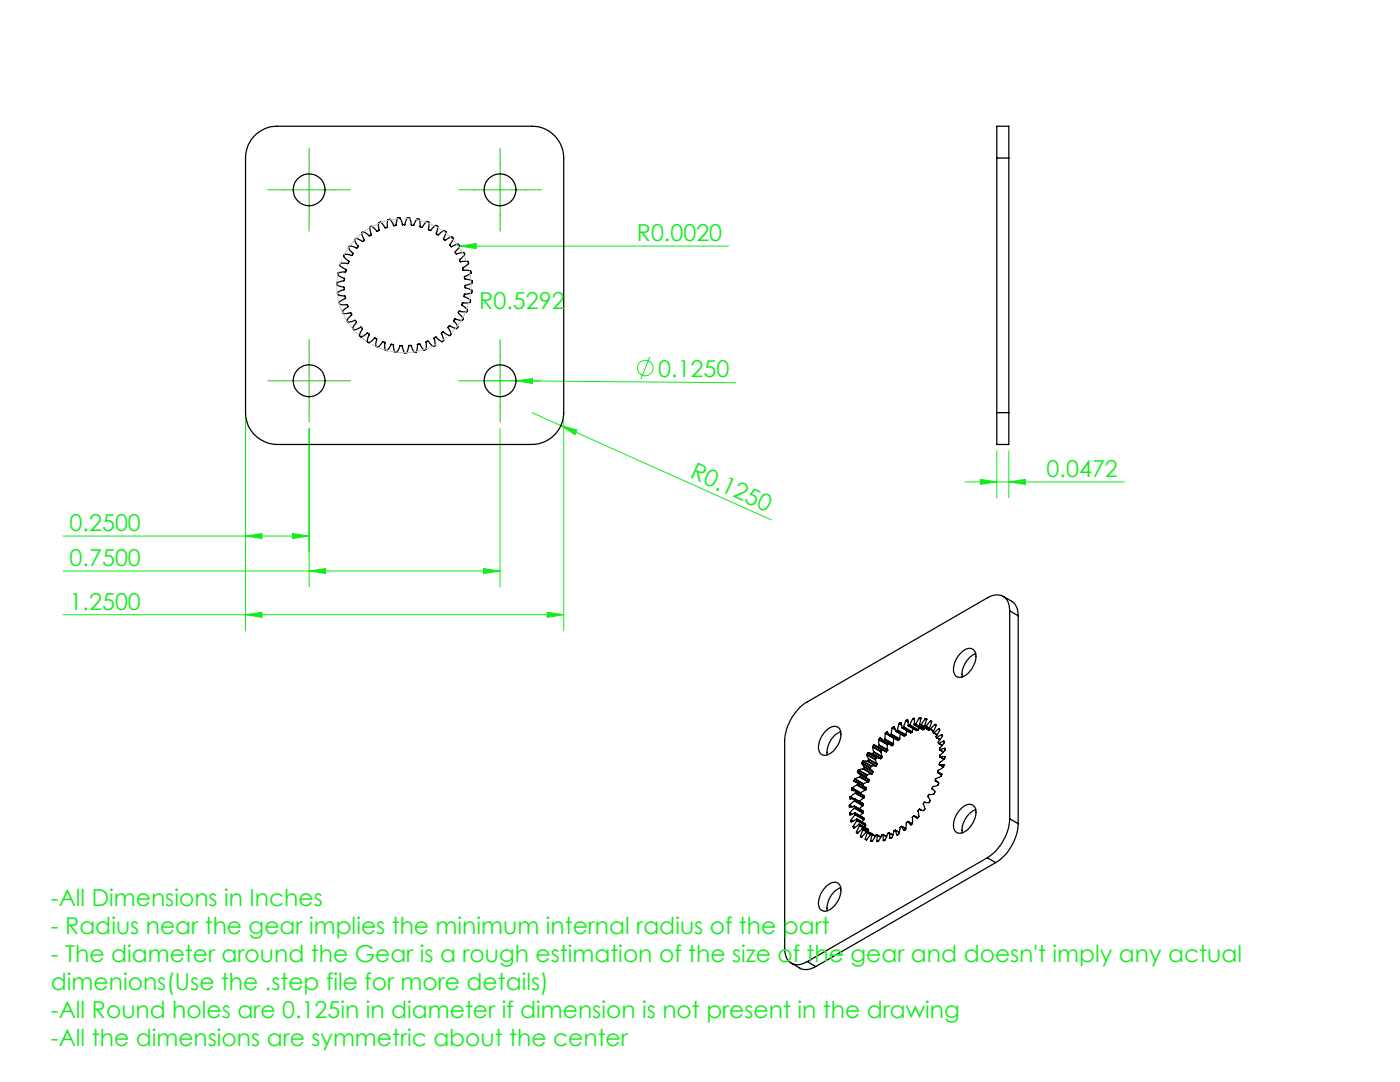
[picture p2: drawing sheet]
<svg xmlns="http://www.w3.org/2000/svg" width="279mm" height="216mm" viewBox="0 0 279 216" stroke-linecap="round" stroke-linejoin="round" font-family="sans-serif">
<g fill="none" stroke="#14eb1f" stroke-width=".2">
<path d="M91.6 49.1h53.8M91.7 49.1l3.3-.5v1zM96.6 76h6.4M103 76l3.3-.5v1zM103 76l43.9 .4M129.7 71.2l-1.8 4.5M49 83.6v42.2M61.7 85.5v31.6M99.8 85.5v31.6M106.2 82.3l5.7 2.6M111.9 84.9l3.2 .9-.3 .9zM111.9 84.9l42 18.8"/>
<path d="M112.5 83.6v42.2M192.6 96.2h31.8M195.7 95.6l3.2 .6-3.2 .5zM198.9 90v9.3M201.3 96.2l3.3-.6v1.1zM201.3 90v9.3M12.6 107h49.1M12.6 113.9h87.2M49 107l3.3-.5v1zM58.4 106.5l3.3 .5-3.3 .5zM61.7 113.9l3.3-.4v.9zM96.5 113.5l3.3 .4-3.3 .5z"/>
<path d="M12.6 122.7h99.9M49 122.7l3.3-.5v1zM109.2 122.2l3.3 .5-3.3 .5z"/>
<circle cx="128.8" cy="73.5" r="1.56"/>
</g>
<path d="M53.4 37.9h16.6M61.7 29.6v16.5M91.5 37.9h16.6M99.8 29.6v16.5M53.4 76h16.6M61.7 67.7v16.5M91.5 76h16.6M99.8 67.7v16.5" fill="none" stroke="#32bd0f" stroke-width=".2"/>
<g fill="#14eb1f">
<path d="M111.9 84.9l3.2 .9-.3 .9z"/>
<path d="M103 76l3.3-.5v1z"/>
<path d="M91.7 49.1l3.3-.5v1z"/>
<path d="M201.3 96.2l3.3-.6v1.1zM195.7 95.6l3.2 .6-3.2 .5z"/>
<path d="M49 122.7l3.3-.5v1zM109.2 122.2l3.3 .5-3.3 .5zM49 107l3.3-.5v1zM58.4 106.5l3.3 .5-3.3 .5zM61.7 113.9l3.3-.4v.9zM96.5 113.5l3.3 .4-3.3 .5z"/>
</g>
<g fill="none" stroke="#000" stroke-width=".25">
<path d="M50.6 27.3a6.3 6.3 0 0 1 4.8-2.1h50.8a6.4 6.4 0 0 1 6.3 6.3v50.8a6.4 6.4 0 0 1-6.3 6.4h-50.8a6.4 6.4 0 0 1-6.4-6.4v-50.8l.1-1.3a5.8 5.8 0 0 1 1.5-2.9zM198.9 31.5v-6.3h2.4v6.3M198.9 31.5h2.4M198.9 31.5v50.8M201.3 31.5v50.8M70.9 47.7l.2-.1 1.4 .6 .2-.4-.5-1.2 .2-.3 .2-.1 1.2 .9 .3-.3-.3-1.5 .4-.1 1.1 1 .4-.2-.1-1.6 .4-.1 .9 1.2 .3-.1 .2-1.5 .4-.2 .8 1.3 .5-.1 .2-1.4h.2h.3l.5 1.3h.5l.5-1.4 .5 .1 .3 1.3 .2 .2 .3-.1 .7-1.2h.4l.1 1.5 .4 .2 1-1.2 .4 .1-.1 1.5 .4 .2 1.2-1 .3 .2-.3 1.5 .4 .2 1.2-.9 .3 .3-.5 1.3 .2 .2 .2 .1 1.2-.6 .4 .2-.7 1.3 .2 .4 1.4-.5 .3 .3-.3 .6-.6 .6 .3 .5 1.5-.3 .1 .4-1 1 .1 .2 .1 .2 1.4-.1 .2 .5-1.2 .8 .1 .5 1.5 .1 .1 .4v.1l-1.3 .7v.4l1.5 .4v.5l-1.4 .4v.5l1.4 .5v.4l-.1 .2-1.5 .3v.4l.8 .3 .5 .5-.1 .4-1.5 .1-.2 .4 1.2 .9-.1 .4-1.5-.1-.2 .3 1 1.1-.2 .5-1.4-.4-.3 .3 .8 1.3-.2 .3-1.5-.5-.3 .3 .7 1.4-.4 .3-1.3-.8-.2 .2-.1 .2 .3 .7 .1 .7-.3 .2-1.2-1-.4 .3 .3 1.5-.5 .1-.9-1-.4 .1v1.5l-.4 .1-.5-.4-.4-.8-.4 .1-.3 1.5-.4 .1-.6-1.3-.5-.1-.4 1.5h-.5l-.4-1.4h-.5l-.6 1.3h-.3l-.2-.1-.1-.5-.1-.9-.4-.1-.8 1.3-.5-.2v-1.4l-.1-.1-.3-.1-.9 1.1-.5-.2 .2-1.4-.3-.2-1.2 .9h-.1l-.3-.3 .4-1.3-.1-.2-.3-.1-1.3 .7-.3-.2 .6-1.3-.3-.4-1.3 .6-.3-.3 .2-.6 .6-.7-.3-.4-1.4 .4-.1-.1-.2-.3 1-1.1-.2-.4-.3 .1a1.14 1.14 0 0 1-1.2 0l-.2-.4 1.2-1-.2-.4-.9 .1-.6-.1-.1-.4 1.3-.9-.1-.3-1.5-.3-.1-.5 1.4-.5v-.2v-.3l-1.4-.4-.1-.5 1.5-.4 .1-.4-1.4-.7v-.2l.1-.3 1.5-.2 .1-.4-.8-.4-.5-.5 .2-.4h1.5l.1-.4-.6-.5-.4-.6 .2-.3 1.3 .3 .3-.3v-.1l-.9-1.1 .2-.4 1.5 .4 .3-.3-.8-1.3zM198.9 82.3v6.4h2.4v-6.4M198.9 82.3h2.4M200.2 119l1.7 1a3.2 3.2 0 0 1 1.3 2.9M192 130.1a1.57 1.57 0 0 1 2.6-.1 4.4 4.4 0 0 1-2.9 5.1 1.36 1.36 0 0 1-1.4-1.7 5.1 5.1 0 0 1 1.7-3.3zM194.7 130.4a4.6 4.6 0 0 0-2.6 4.7M201.5 121.9a2.7 2.7 0 0 0-2.6-3.2l-1 .2-.9 .4-35.9 20.8a9.7 9.7 0 0 0-4.5 7.7v41.5a2.75 2.75 0 0 0 2.7 3.2l1.8-.6"/>
<path d="M201.5 121.9v41.5M201.5 121.9l1.7 1M203.2 122.9v41.5M165 145.6a1.56 1.56 0 0 1 2.6 0 4.3 4.3 0 0 1-2.9 5.1 1.5 1.5 0 0 1-1.3-2.1 4.9 4.9 0 0 1 1.6-3zM167.8 146a4.6 4.6 0 0 0-2.7 4.6M169.6 159.3l1 .1M169.6 159.3l.2 .1M169.7 159l-.1 .3M169.7 159l.6 .4M169.7 159h.1M169.7 159l.8 .4M169.9 157.6l.9 .2-.1 .4"/>
<path d="M169.9 157.6l.4 .2M170 157.3l-.1 .3M170 157.3l1.7 1M170.1 157.2l-.1 .1M170.1 157.2l1.7 1M170.5 155.8v.1M170.5 155.9l.7 .3M170.5 155.9l.4 .2M170.5 155.8l.7 .4M170.5 159.8l-1 .8M170.5 159.8l1.7 1M170.6 155.5l-.1 .3"/>
<path d="M170.6 159.4v.3M170.6 159.7l-.1 .1M170.6 159.4l1.7 1M170.6 159.7l1.7 1M170.6 155.5l1.7 1M170.6 155.4v.1M170.6 155.4l1.7 1M170.7 158.3l-1 .7M170.7 158.3l1.7 .9M170.7 158.2v.1M170.7 158.2l1.7 .9M170.8 157.8l1.7 1.1"/>
<path d="M171 156.7l-.9 .5M171 156.7l1.7 1M171.1 154v.1M171.1 154.1l.7 .5M171.1 156.6l-.1 .1M171.1 156.6l1.7 1M171.1 154.1l1.7 .9M171.1 154l1.8 1M171.2 156.2v.1M171.2 156.3l-.1 .3M171.2 156.2l1.7 1.1M171.2 156.3l1.7 1"/>
<path d="M171.3 153.7l-.2 .3M171.3 153.7l1.7 1M171.3 153.6v.1M171.3 153.6l1.7 1M171.6 155.1l-1 .3M171.6 155.1l1.6 .9M171.7 155l-.1 .1M171.7 155l1.7 1M171.7 158.3h.1M171.8 154.6v.1M171.8 154.7l-.1 .3M171.8 154.6l1.7 1"/>
<path d="M171.8 158.2l-.1 .1M171.8 154.7l1.7 .9M172 152.3l.5 .7M172 152.3l1.7 1M172 152.2v.1M172 152.2l1.7 1M172.2 151.9l-.2 .3M172.2 151.9l1.7 1M172.2 151.9h.9M172.2 151.9h.1M172.2 151.9l1.8 1M172.3 153.5l-1 .1"/>
<path d="M172.3 156.5l-.1 .3M172.3 153.5l1.7 .9M172.3 156.4v.1M172.4 153.4l-.1 .1M172.4 159.2l-1 .7M172.4 153.4l1.7 1M172.4 159.1v.1M172.5 158.8v.1M172.5 153v.1M172.5 153.1l-.1 .3M172.5 158.9l-.1 .2M172.5 153.1l1.7 1"/>
<path d="M172.5 153l1.7 1M172.7 157.7l-.9 .5M172.8 157.6l-.1 .1M172.8 155l.3 .4M172.9 155h-.1M172.9 157.3l-.1 .3M173 154.7l-.1 .3M173 150.6l.4 .8M173 150.6l1.7 1M173 150.5v.1M173 154.6v.1M173 150.5l1.7 1"/>
<path d="M173.1 151.9l1.7 1M173.2 151.8l-.1 .1M173.2 151.8l1.7 1M173.2 150.3l-.2 .2M173.2 150.3l1.7 .9M173.2 156l-.9 .4M173.3 150.2l.8 .2M173.3 150.2l-.1 .1M173.3 150.2l1.7 1M173.4 151.4v.2M173.4 151.6l-.2 .2M173.4 156h-.2"/>
<path d="M173.4 151.6l1.6 .9M173.4 151.4l1.6 1M173.5 155.6l-.1 .4M173.7 153.3l.5 .7M173.7 153.2v.1M173.9 152.9l-.2 .3M174 154.4l-1 .2M174 152.9h.8M174 152.9h-.1M174.1 150.4l1.7 1 .1-.1M174.1 154.4h-.1M174.1 149l.3 1"/>
<path d="M174.1 149l1.7 1M174.2 148.9l-.1 .1M174.2 150.4h-.1M174.2 150.4l1.7 .9M174.2 148.9l1.7 1M174.2 154.1l-.1 .3M174.2 154v.1M174.3 150.1l-.1 .3M174.3 150.1l1.7 1M174.4 148.7l-.2 .2M174.4 150l-.1 .1M174.4 150l1.7 1"/>
<path d="M174.4 148.7l1.7 1M174.4 148.7l.8 .3M174.4 148.7h.1M174.4 148.7l2.5 1.3M174.7 151.6l.3 .8M174.7 151.5v.1M174.9 152.8l-.1 .1M174.9 151.2l-.2 .3M175 151.2l.7 .1M175 151.2h-.1M175 152.5l-.1 .3M175 152.4v.1"/>
<path d="M175.2 149l1.7 1M175.4 147.6l.1 1.1M175.4 147.6l1.7 1M175.4 147.5v.1M175.4 147.5l1.7 1M175.4 148.8l-.2 .2M175.4 148.8l1.7 1M175.5 148.7l-.1 .1M175.5 148.7l1.7 .9M175.6 147.3l.4 .1 .3 .4M175.6 147.3l-.2 .2M175.6 147.3l.5 .3"/>
<path d="M175.8 150l.3 1M175.9 149.9l-.1 .1M176 151.1l-.1 .2M176.1 151l-.1 .1M176.1 149.7l-.2 .2M176.1 149.7h.1M176.3 147.8h.1M176.3 147.8l1.8 1M176.4 147.8l1.7 1M176.6 147.6l-.2 .2M176.6 147.6l1.7 1M176.6 147.5v.1"/>
<path d="M176.6 147.5l1.7 .9M176.7 146.3l-.1 1.2M176.7 146.3l1.7 1M176.7 146.3h.1M176.7 146.3l.8 .4M177 146l.5 .8 .3-.2M177 146l-.3 .3M177 146l.1 .2M177.1 148.6l.1 1M177.1 148.5v.1M177.1 149.8l-.2 .2M177.2 149.6l-.1 .2"/>
<path d="M177.2 148.4l-.1 .1M177.5 146.8l1.8 .9M177.8 146.6l1.7 1M177.9 146.5l-.1 .1M177.9 146.5l1.7 .9M178 145.3l-.1 1.2M178 145.3l.7 .3M178.1 145.2l-.1 .1M178.1 145.2l.5 .3M178.3 148.6l-.2 .2M178.3 145h.1M178.3 145l-.2 .2"/>
<path d="M178.3 148.4v.2M178.3 145l.1 .1M178.4 147.3l-.1 1.1M178.4 145l.4 .9M178.4 147.3h.1M178.8 145.9h.1M178.8 145.9l1.7 1M179 145.8l-.2 .1M179 145.8l1.7 .9M179.1 145.6l-.1 .2M179.1 145.6l1.7 1M179.2 147.7h.1"/>
<path d="M179.4 144.4l-.3 1.2M179.4 144.4l.6 .3M179.5 144.3l-.1 .1M179.5 147.6l-.2 .1M179.5 144.3l.4 .3M179.6 147.4l-.1 .2M179.7 146.4l-.1 1M179.7 144.2h.1M179.7 144.2l-.2 .1M179.7 144.2l.1 .1M179.8 144.2l.3 1M180 145.2l1.8 1"/>
<path d="M180.1 145.2l1.7 1M180.3 145.1l-.2 .1M180.3 145.1l1.7 1M180.4 145l-.1 .1M180.4 145l1.7 1M180.7 146.7l-.2 .2M180.8 143.8l-.4 1.2M180.8 146.6l-.1 .1M180.8 143.8l.4 .2M180.9 143.7l-.1 .1M180.9 143.7l.3 .2M181 145.8l-.2 .8"/>
<path d="M181.1 143.7h.1M181.1 143.7h-.2M181.2 143.7v1.1l.3-.1M181.3 144.8l1.7 1M181.5 144.7l1.7 1M181.6 144.6l-.1 .1M181.6 144.6l1.7 1M182 146.1l-.2 .1M182.1 146l-.1 .1M182.1 143.4l-.5 1.2M182.1 143.4l.4 .2M182.2 143.4h-.1"/>
<path d="M182.2 143.4l.3 .1M182.2 145.4l-.1 .6M182.4 144.6l1.7 1M182.5 144.6h.2M182.5 143.3v.1M182.5 143.3l-.3 .1M182.5 144.6l1.6 1M182.5 143.4v1.2M182.7 144.6l1.7 1M182.8 144.5l-.1 .1M182.8 144.5l1.7 1M183 145.8h.1"/>
<path d="M183.2 145.7l-.2 .1M183.3 145.6l-.1 .1M183.4 143.3l-.6 1.2M183.4 143.3l.3 .2M183.4 145.2l-.1 .4M183.5 143.3h.2M183.5 143.3h-.1M183.5 143.3l.2 .1M183.6 144.6l.2 .1M183.6 144.6l1.6 1M183.7 143.3l-.1 1.3M183.7 143.3h.1"/>
<path d="M183.8 144.7l1.7 .9M183.8 144.6v.1M183.8 144.6l1.8 1M184.1 145.6h.1M184.4 145.6h-.3M184.5 145.5l-.1 .1M184.6 144.9l.1 .1M184.6 144.9l1 .6M184.6 145.2l-.1 .3M184.6 143.5l-.8 1.1M184.6 143.5l.3 .2M184.7 143.4l.2 .1"/>
<path d="M184.7 143.4l-.1 .1M184.7 143.4l.2 .2M184.7 145l.8 .4M184.8 144.9l-.1 .1M184.8 144.9l.7 .4M184.9 143.6l-.3 1.3M184.9 143.5v.1M184.9 143.5h.1M185.2 145.6h.3M185.5 145.4l.1 .1M185.5 145.3v.1M185.6 145.6h-.1"/>
<path d="M185.6 145.5l.7 .4M185.6 145.5v.1M185.7 143.9l-.9 1M185.7 143.9l.2 .1M185.7 145.5h-.1M185.7 145.5l.6 .3M185.7 143.9h.1M185.7 143.9h.2M185.9 144l-.4 1.3M186 157.4l.6 .6-.2 .4-1 .1-.2 .3 .4 .9-.1 .4h-1l-.2 .4 .3 .9-.3 .3-.7-.2M186 157.4l.1 .1M186.3 146.3l.7 .3"/>
<path d="M186.4 146.2l-.1 .1M186.4 146.2l.6 .4M186.6 144.6l.2 .1M186.6 144.6l-.9 .9M186.7 155.8l.6 .3M186.7 155.8l.6 .4v.2l-.1 .3-1 .3-.2 .4M186.7 155.8l.5 .3M186.8 144.7l-.6 1.3 .1 .3M186.9 147.2h.1M186.9 147.2l.7 .4M187 147.2l.6 .4M187.1 154.2l.8 .4-.7-.4"/>
<path d="M187.2 154.2l.8 .3-.2 .4-1 .5-.1 .4M187.3 148.3l.7 .5M187.4 145.5l.1 .2-.7 1.2 .1 .3M187.4 145.5l-1 .7M187.4 145.5h.1M187.4 148.3l.6 .4M187.5 152.6l.8 .5M187.5 152.6h.8M187.5 152.6l.8 .4M187.5 149.6h.1M187.5 149.6l.8 .5M187.6 151.1l.8 .4"/>
<path d="M187.6 149.6l.7 .4M188 146.6l.1 .3-.8 1.1 .1 .3M188 146.6l-1 .6M188 146.6h.1M188.3 153l-1 .7-.1 .5M188.3 152.6v.4M188.3 147.9h.1M188.3 147.9l-.9 .4M188.3 152.6h.1M188.4 147.9l.1 .3-1 1.1v.3M188.5 151v.4l-1 .8v.4M188.5 151l-.9 .1"/>
<path d="M188.5 149.3l.1 .1M188.5 149.3l-.9 .3M188.5 151h.1M188.6 149.4v.3l-1 1v.4M164.7 177a1.85 1.85 0 0 1 2.8-.5 3.9 3.9 0 0 1-1.2 4.5 1.92 1.92 0 0 1-2.5 .5 3.7 3.7 0 0 1 .9-4.5zM167.8 177.1a4.6 4.6 0 0 0-2.7 4.7M169.5 160.7v.3M169.5 161h.1M169.5 160.7l.5 .3M169.5 160.6v.1M169.5 160.6l.6 .4M169.6 162.3v.3"/>
<path d="M169.6 162.3l.3 .2M169.6 162.2v.1M169.6 162.6h.1M169.6 162.2l.5 .3M169.8 163.7l.1 .3M169.8 163.7l.3 .2M169.9 163.7h-.1M169.9 163.7l.3 .2M169.9 164h.1M170.3 164.9v.1M170.3 165l.1 .2M170.3 164.9l.3 .2"/>
<path d="M170.3 165l.2 .1M170.4 165.2h.1M170.5 161.3l-.9 .9M170.5 161.3l1.7 .9M170.5 160.9l-1 .1M170.5 160.9v.2M170.5 161.1v.2M170.5 160.8l1.7 1.1M170.5 161.1l1.8 1M170.5 160.9l1.7 1M170.6 162.2l1.8 1M170.7 162.2l-1 .4"/>
<path d="M170.7 162.2v.3M170.7 162.6l-.8 1.1M170.7 162.6l1.7 1M170.7 162.2l1.7 1M170.7 162.5v.1M170.7 162.5l1.7 .9M170.9 166v.1M170.9 166.1l.2 .1M170.9 166l.3 .1M171 163.4l-1.1 .6M171 163.4l.1 .3M171 163.4l1.7 1"/>
<path d="M171 163.8l-.7 1.1M171 163.8l1.7 .9M171.1 163.7l-.1 .1M171.1 166.2h.1M171.1 163.7l1.7 .9M171.4 164.5l1.8 1M171.5 164.5l-1.1 .7M171.5 164.5l.1 .1M171.5 164.5l1.7 1M171.6 164.8l-.7 1.2M171.6 164.8l1.6 1M171.6 164.6v.2"/>
<path d="M171.6 164.6l1.7 1M171.7 166.8v.1M171.7 166.9l.2 .1M171.7 166.8l.3 .2M171.9 167h.1M172.1 165.3l-1 .9M172.1 165.3l.2 .2M172.1 165.3l1.7 1M172.2 162.2l-.5 .6M172.2 160.8l-.7 .6M172.2 161.9l.1 .2M172.3 165.5v.1"/>
<path d="M172.3 165.6l-.6 1.2M172.3 162.1l-.1 .1M172.3 160.7l-.1 .1M172.3 160.4v.3M172.3 165.6l1.5 .8M172.3 165.5l1.6 .9M172.4 163.6l-.4 .4M172.4 163.2v.2M172.4 163.4v.2M172.7 164.4l.1 .2M172.7 167.4l.2 .2M172.7 164.7l-.2 .4"/>
<path d="M172.8 164.6l-.1 .1M172.9 166l-.9 1M172.9 166l.2 .1M172.9 166l.9 .5-.7-.4M173.1 166.1v.1M173.1 166.2l-.4 1.2M173.1 166.2l.6 .3M173.2 165.5l.1 .1M173.2 165.5h.1M173.2 165.8l-.1 .1M173.3 165.6l-.1 .2M173.8 167.8l.1 .1"/>
<path d="M173.8 166.3l.2 .1M173.8 166.3h.1M174.1 166.5l-.3-.1-.9 1.2-.2-.2M174.1 166.5l-.3 1.3M174.1 166.4l.6 .4M174.1 166.5l.6 .4M175 167.9h.1M175.1 166.7l-.2-.1-.8 1.2h-.3M175.1 166.7l-.1 1.2M175.1 166.6l.7 .4M175.1 166.7l.7 .3M176.2 166.5l-.3 .1-.6 1.3h-.3"/>
<path d="M176.2 166.5l.1 .1M176.3 166.6v1.1M176.3 166.5l.7 .4M176.3 167.7h.1M176.3 166.6l.6 .4M177.4 166.2l-.3 .1-.5 1.4h-.3M177.4 166.2l.1 .1M177.5 166.3l.1 1M177.5 166.2l.7 .4M177.5 166.3l.7 .4M177.6 167.3h.1M178.7 165.7l.8 .4-.7-.4"/>
<path d="M178.8 165.7l-.4 .1-.4 1.3-.3 .2M178.8 165.7l.2 .9M179 166.6h.1M180 164.9l-.4 .2-.2 1.3-.3 .2M180 164.9l.4 .8M180 164.9l.8 .4-.8-.4M180.4 165.7h.1M181.2 163.9l.8 .5M181.8 164.6l-.6-.7-.1 .1-.2 .2-.1 1.3-.4 .2M181.8 164.6h.1M182.4 162.8l-.3 .3v1.2l-.3 .3M182.4 162.8l.4 .3 .3 .1"/>
<path d="M182.4 162.8l.7 .4M183.5 161.5l.4 .2-.3-.2M183.6 161.5l-.4 .3 .2 1.1-.3 .3M192 161.2a1.54 1.54 0 0 1 2.7 .2 4.5 4.5 0 0 1-3 4.9 1.36 1.36 0 0 1-1.4-1.8 5.1 5.1 0 0 1 1.7-3.3zM194.7 161.5a4.6 4.6 0 0 0-2.6 4.7M197 171.2l-35.9 20.7M197 171.2l1.7 .9M198.7 172.1l-35.9 20.8M201.5 163.4a10.1 10.1 0 0 1-4.5 7.8M201.5 163.4l1.7 1M203.2 164.4a10 10 0 0 1-4.5 7.7M157.9 192.2l1.7 1a3.2 3.2 0 0 0 3.2-.3"/>
<path d="M161.1 191.9l1.7 1"/>
<circle cx="61.7" cy="37.9" r="3.2"/>
<circle cx="99.8" cy="37.9" r="3.2"/>
<circle cx="61.7" cy="76" r="3.2"/>
<circle cx="99.8" cy="76" r="3.2"/>
</g>
<path d="M93.4 53.1a13.4 13.4 0 0 0-22.4-5.5 13.4 13.4 0 0 0 6 22.2 13.4 13.4 0 0 0 16.7-15.8l-.3-.9" fill="none" stroke="#c0c0c0" stroke-width=".2" stroke-dasharray="13.7 1.1 1.1 1.1" stroke-dashoffset="-.9" stroke-linecap="butt"/>
<g font-size="4.7" fill="#14eb1f">
<text x="127.1" y="48.1">R0.0020</text>
<text x="95.6" y="61.7">R0.5292</text>
<text x="131.4" y="75.2">0.1250</text>
<text x="137.6" y="95.3" transform="rotate(24 137.6 95.3)">R0.1250</text>
<text x="208.9" y="95.1">0.0472</text>
<text x="13.9" y="105.9">0.2500</text>
<text x="13.9" y="112.9">0.7500</text>
<text x="13.9" y="121.6">1.2500</text>
<text x="10.2" y="180.7">-All Dimensions in Inches</text>
<text x="10.2" y="186.3">- Radius near the gear implies the minimum internal radius of the part</text>
<text x="10.2" y="191.9">- The diameter around the Gear is a rough estimation of the size of the gear and doesn't imply any actual</text>
<text x="10.2" y="197.5">dimenions(Use the .step file for more details)</text>
<text x="10.2" y="203.2">-All Round holes are 0.125in in diameter if dimension is not present in the drawing</text>
<text x="10.2" y="208.8">-All the dimensions are symmetric about the center</text>
</g>
</svg>
